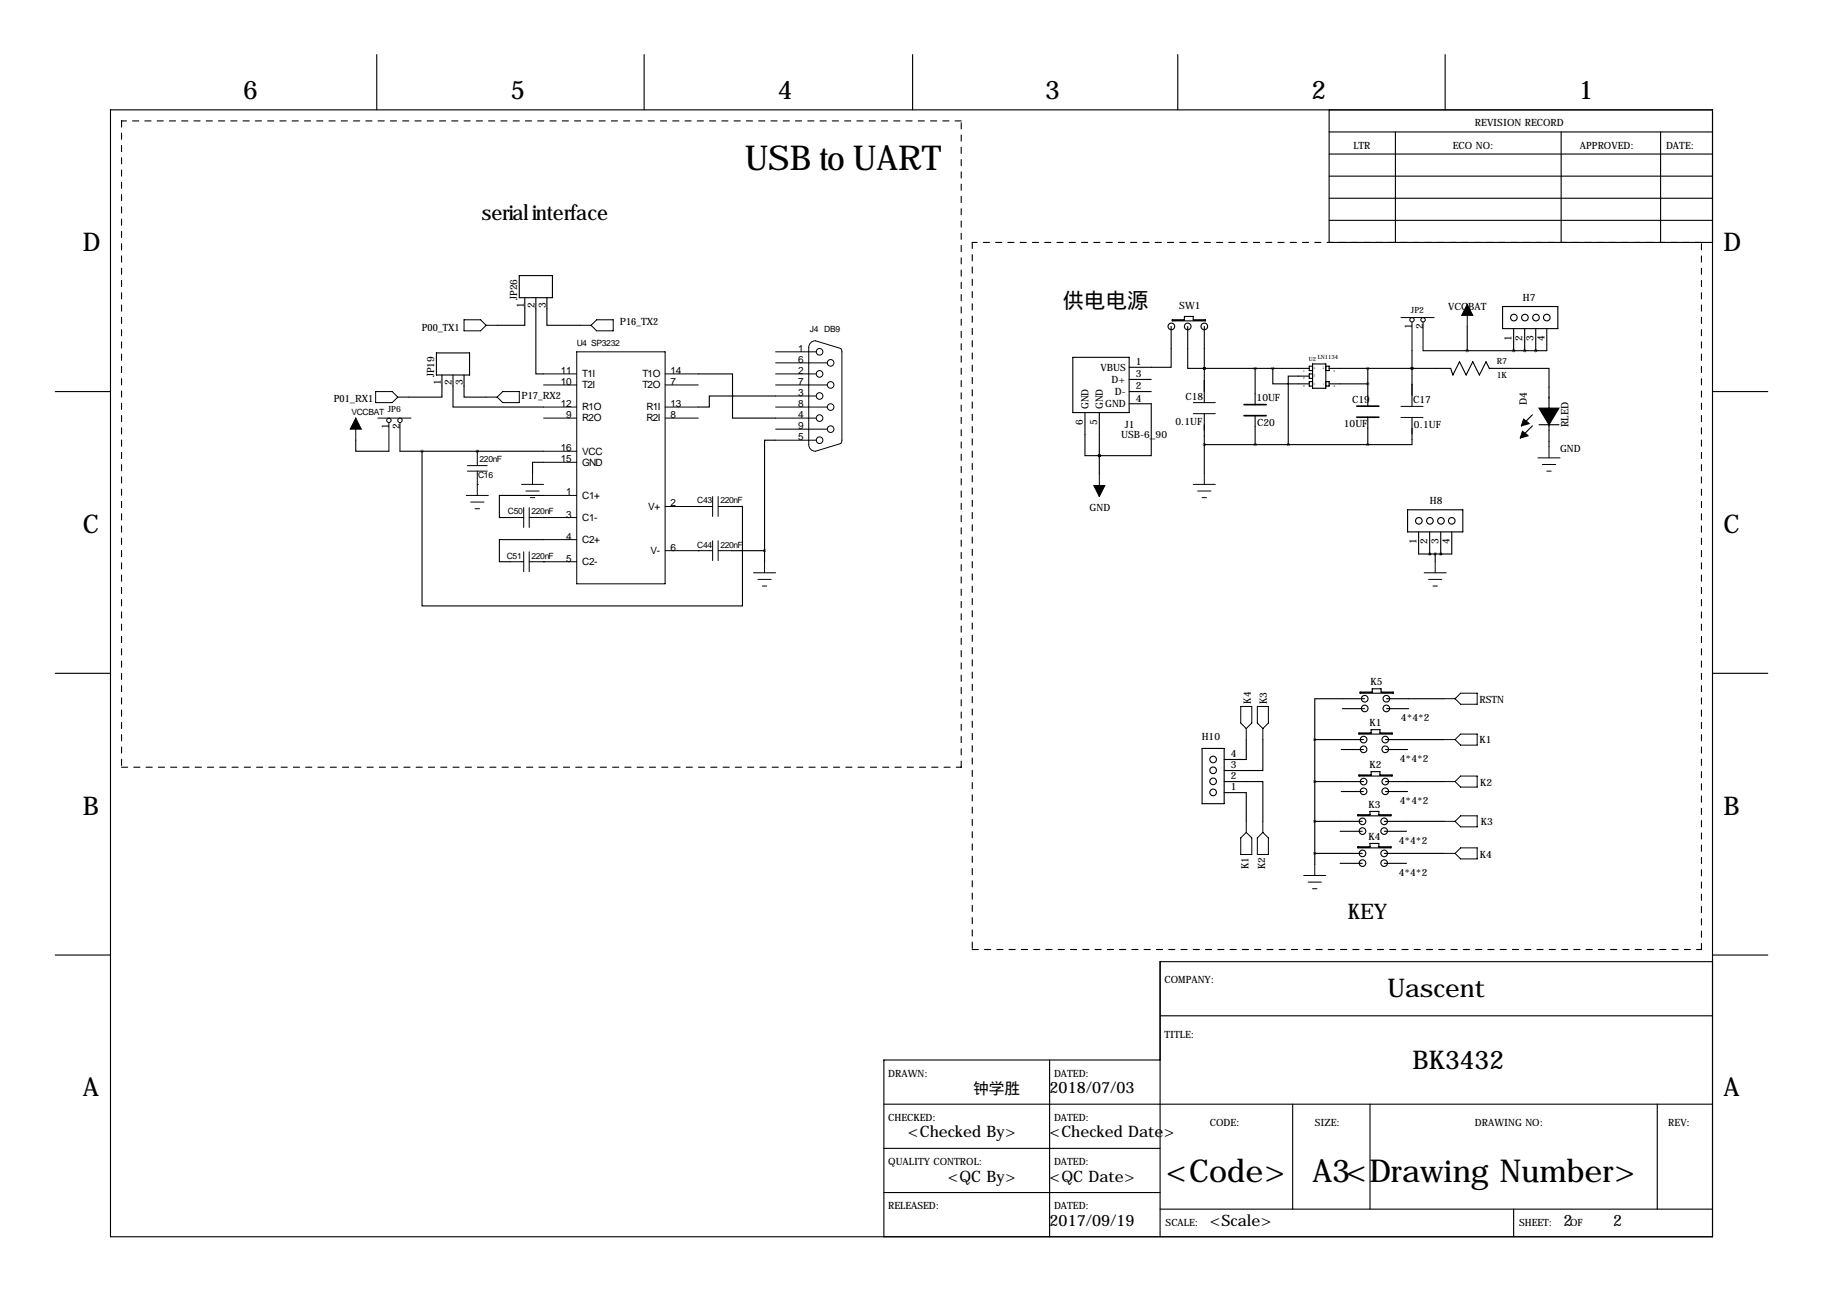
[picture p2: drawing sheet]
<svg xmlns="http://www.w3.org/2000/svg" width="419mm" height="297mm" viewBox="0 0 419 297" stroke-linecap="round" stroke-linejoin="round" font-family="sans-serif">
<g fill="none" stroke="#000" stroke-width=".25">
<path d="M86.6 12.6v12.7M148.1 12.6v12.7M209.8 12.6v12.7M270.8 12.6v12.7M332.2 12.6v12.7M25.4 25.3h368.3v259h-368.3zM305.6 30.3h88.1M305.6 35.4h88.1M305.6 25.3v30.4h88.1M320.8 30.3v25.4M358.9 30.3v25.4M381.8 30.3v25.4"/>
<path d="M305.6 40.5h88.1M305.6 45.6h88.1M305.6 50.7h88.1M119.4 63.4h7.6v5h-7.6zM120.6 68.4v6.4h-6.3M123.2 68.4v17.6h1.8M125.7 68.4v6.4h7.6M269.2 75v9.4h-9.6M269.5 73.5h2.8v-.7h2v.7h2.8v.3h-7.6zM273 75v9.7h3.9M276.9 75v17.6M337.3 75v5.6"/>
<path d="M345.4 70.5h12.7v5.1h-12.7zM348 75.6v5M350.5 75.6v5M353.1 75.6v5M355.6 75.6v5h-28.4M12.7 90h12.7M100.3 81.1h7.6v5.1h-7.6zM101.6 86.2v5.1h-7.6M104.1 86.2v7.4h20.9M106.7 86.2v5.1h5.1M160.5 86h7.9v10.1h9.9M178.3 91h-15.2v2.6h-2.6"/>
<path d="M246.6 82.2h13v12.7h-13zM249.4 94.9v9.9h3.3M252.7 94.9v14.2M259.6 92.8h5.1v12h-12M259.6 90h5.1M259.6 87.2h5.1M276.9 84.7h.1M276.9 84.7h24.1M276.9 95.1v13.7M288.5 84.7v8.4M288.5 95.5v6.7M292.6 84.7v3.6h8.4"/>
<path d="M301 86.5h-4.8v15.7M301.8 83.7h3v5.6h-3zM301.8 86h-.8v1h.8M301.8 84.2h-.8v1h.8M301.8 87.7h-.8v1.1h.8M304.8 84.2h.8v1h-.8M304.8 87.7h.8v1.1h-.8M305.6 84.7h27.9l.5 1.5 1.5-3 1.6 3 1.5-3 1.5 3 1.5-3 .8 1.5h13.7v18M305.6 88.3h8.9M314.5 84.7v8.7M314.5 95.9v6.3M324.6 84.7h.1"/>
<path d="M324.6 96v6.2h-10.1M324.6 80.6v12.8M348 80.6h.1M350.5 80.6h.1M352.3 95.4l-2.5 2.5M352.3 97.9l-2.5 2.5M353.1 80.6h.1M353.8 97.6h4.6M393.7 90h12.7M81.8 101.2v2.5h7.6M91.9 103.7h33.1M97 103.7v35.6h73.7v-22.9h-2.6"/>
<path d="M109.7 103.7h.1M109.7 111.4h.1M125 113.9h-10.2v5.1h2.5M125 106.3h-2.6v2.5M125 119h.1M160.5 116.4h.1M178.3 101.2h-2.5v25.4M252.7 104.8h.1M276.9 102.2h37.6M323.6 117.2h12.7v5.1h-12.7zM125 124.1h-10.2v5h2.5M125 129.1h.1"/>
<path d="M160.5 126.6h.1M168.1 126.6h7.7M175.8 126.6v2.5M326.1 122.3v5.1h7.7v-5.1M328.7 127.4h.1M328.7 122.3v5.1M329.9 127.4v1.7M331.2 127.4h.1M331.2 122.3v5.1M12.7 154.8h12.7M312.7 159.1h2.8v-.7h2v.7h2.8v.3h-7.6zM393.7 154.8h12.7"/>
<path d="M276.4 172.1h5v12.7h-5zM281.4 179.7h8.9v9.1M286.5 170v4.6h-5.1M290.3 170v7.2h-8.9M302.3 170h11.1M302.3 179.7h11.1M302.3 170v28.7M308.4 172.3h5M308.6 162.9h5.1M312.4 168.5h2.8v-.7h2v.7h2.8v.3h-7.6zM312.4 178.2h2.8v-.8h2v.8h2.8v.2h-7.6zM313.7 160.6h-11.4v9.4"/>
<path d="M318.5 170h13.5M318.5 172.3h5.1M318.5 179.7h13.5M318.8 160.6h13.2M318.8 162.9h5M281.4 182.2h5.1v6.6M302.3 188.8h10.9M302.3 196.2h10.9M308.1 191.1h5.1M308.1 198.5h5.1M308.4 182h5M312.2 187.3h2.8v-.8h2v.8h2.8v.3h-7.6z"/>
<path d="M312.2 194.7h2.8v-.8h2v.8h2.8v.2h-7.6zM318.3 188.8h13.7M318.3 191.1h5M318.3 196.2h13.7M318.3 198.5h5M318.5 182h5.1M12.7 219.6h12.7M393.7 219.6h12.7M266.7 233.5h127M393.7 221.1h-127v63.2M203.2 253.9h190.5M241.3 243.7v40.6"/>
<path d="M266.7 243.7h-63.5v40.6M297.2 253.9v24.1M315 253.9v24.1M381 253.9v24.1M203.2 264h63.5M203.2 274.2h63.5M266.7 278h127M348 278v6.3"/>
<circle cx="269.3" cy="75" r=".76"/>
<circle cx="273.1" cy="75" r=".76"/>
<circle cx="276.9" cy="75" r=".76"/>
<circle cx="348" cy="73" r=".76"/>
<circle cx="350.6" cy="73" r=".76"/>
<circle cx="353.1" cy="73" r=".76"/>
<circle cx="355.6" cy="73" r=".76"/>
<circle cx="326.2" cy="119.7" r=".76"/>
<circle cx="328.7" cy="119.7" r=".76"/>
<circle cx="331.3" cy="119.7" r=".76"/>
<circle cx="333.8" cy="119.7" r=".76"/>
<circle cx="278.9" cy="174.6" r=".76"/>
<circle cx="278.9" cy="177.1" r=".76"/>
<circle cx="278.9" cy="179.6" r=".76"/>
<circle cx="313.5" cy="172.3" r=".76"/>
<circle cx="313.5" cy="170" r=".76"/>
<circle cx="313.5" cy="179.7" r=".76"/>
<circle cx="313.7" cy="162.9" r=".76"/>
<circle cx="313.7" cy="160.6" r=".76"/>
<circle cx="318.5" cy="172.3" r=".76"/>
<circle cx="318.5" cy="170" r=".76"/>
<circle cx="318.5" cy="179.7" r=".76"/>
<circle cx="318.7" cy="162.9" r=".76"/>
<circle cx="318.7" cy="160.6" r=".76"/>
<circle cx="278.9" cy="182.2" r=".76"/>
<circle cx="313.2" cy="191.1" r=".76"/>
<circle cx="313.2" cy="196.2" r=".76"/>
<circle cx="313.2" cy="198.4" r=".76"/>
<circle cx="313.2" cy="188.8" r=".76"/>
<circle cx="313.5" cy="181.9" r=".76"/>
<circle cx="318.2" cy="191.1" r=".76"/>
<circle cx="318.2" cy="196.2" r=".76"/>
<circle cx="318.2" cy="198.4" r=".76"/>
<circle cx="318.2" cy="188.8" r=".76"/>
<circle cx="318.5" cy="181.9" r=".76"/>
</g>
<path d="M27.9 27.8v148.6M221 27.8h-193.1M223.5 55.7v162.6M391.2 55.7h-167.7M27.9 176.4h193.1M221 176.4v-148.6M223.5 218.3h167.7M391.2 218.3v-162.6" fill="none" stroke="#000" stroke-width=".25" stroke-dasharray="1.4 1.4"/>
<g fill="none" stroke="#000" stroke-width=".23">
<path d="M106.7 73.5h3.8l1.3 1.3-1.3 1.3h-3.8zM111.8 74.8h2.5M133.3 74.8h2.6M137.2 73.5h3.8v2.6h-3.8l-1.3-1.3zM322.1 73h7.6M324.6 74v6.6M327.2 74v6.6M337.3 70v5M81.8 96.1v5.1M86.4 90h3.8l1.2 1.3-1.2 1.3h-3.8zM86.9 96.1h7.6M89.4 97.1v6.6"/>
<path d="M91.4 91.3h2.6M91.9 97.1v6.6M111.8 91.3h2.5M114.3 91.3l1.3-1.3h3.8v2.6h-3.8zM125 96.1h7.6M125 86h7.6M125 88.5h7.6M125 93.6h7.6M132.6 80.9h20.3v53.3h-20.3zM152.9 96.1h7.6M152.9 86h7.6M152.9 88.5h7.6"/>
<path d="M152.9 93.6h7.6M178.3 96.1h9.4M178.3 80.9h9.4M178.3 86h9.4M178.3 88.5h11.9M178.3 93.6h11.9M178.3 98.7h11.9M178.3 91h9.4M178.3 83.4h11.9M193.3 80.1l-5.8-1.8a1.52 1.52 0 0 0-1.6 1.6v22.3a1.52 1.52 0 0 0 1.6 1.5l5.8-1.7 .2-.8M193.3 80.1l.2 .8M193.5 80.9v20.3"/>
<path d="M274.3 95.1h5.1M274.3 92.6h5.1M322.1 96h5.1M322.1 93.4h5.1M107.2 113.9h5.1M107.4 107h4.6M107.4 108.3h4.6M108.2 115.4h3.1M109.2 117h1M109.7 103.7v3.3M109.7 108.3v5.6M117.3 119h3.1"/>
<path d="M119.9 111.4h5.1M120.4 116.7v4.6M120.9 112.9h3.1M121.7 116.7v4.6M121.7 119h10.9M121.9 114.4h1M122.4 108.8v2.6M125 106.3h7.6M125 113.9h7.6M125 103.7h7.6M152.9 116.4h10.9M163.8 114.2v4.5"/>
<path d="M165.1 114.2v4.5M165.1 116.4h3M178.3 101.2h9.4M252.7 109.1v5.1M274.3 111.4h5.1M275.3 112.9h3.1M276.4 114.4h1M276.9 108.8v2.6M353.6 105.3h5M354.6 106.8h3M355.6 108.3h1M356.1 102.7v2.6"/>
<path d="M117.3 129.1h3.1M120.4 126.9v4.5M121.7 129.1h10.9M121.7 126.9v4.5M125 124.1h7.6M152.9 126.6h10.9M163.8 124.3v4.6M165.1 126.6h3M165.1 124.3v4.6M173.2 131.7h5.1M174.2 133.2h3.1M175.3 134.7h1"/>
<path d="M175.8 129.1v2.6M327.4 131.7h5.1M328.4 133.2h3.1M329.4 134.7h1.1M329.9 129.1v2.6M285.2 162.4h2.6v3.8l-1.3 1.3-1.3-1.3zM286.5 167.5v2.5M289.1 162.4h2.5v3.8l-1.3 1.3-1.2-1.3zM290.3 167.5v2.5M332 179.7h2.5M332 170h2.5M332 160.6h2.5"/>
<path d="M334.5 179.7l1.3-1.3h3.8v2.6h-3.8zM334.5 160.6l1.3-1.2h3.8v2.5h-3.8zM334.5 170l1.3-1.2h3.8v2.5h-3.8zM285.2 192.6l1.3-1.2 1.3 1.2v3.9h-2.6zM286.5 188.8v2.6M289.1 192.6l1.2-1.2 1.3 1.2v3.9h-2.5zM290.3 188.8v2.6M302.3 198.7v2.6M332 188.8h2.5M332 196.2h2.5M334.5 188.8l1.3-1.2h3.8v2.5h-3.8zM334.5 196.2l1.3-1.3h3.8v2.6h-3.8z"/>
<path d="M299.7 201.3h5.1M300.7 202.8h3.1M301.8 204.3h1"/>
<circle cx="324.6" cy="73.5" r=".51"/>
<circle cx="327.2" cy="73.5" r=".51"/>
<circle cx="89.4" cy="96.6" r=".51"/>
<circle cx="91.9" cy="96.6" r=".51"/>
<circle cx="188.4" cy="86" r=".76"/>
<circle cx="188.4" cy="91" r=".76"/>
<circle cx="188.4" cy="80.9" r=".76"/>
<circle cx="188.4" cy="96.1" r=".76"/>
<circle cx="191" cy="88.5" r=".76"/>
<circle cx="191" cy="98.7" r=".76"/>
<circle cx="191" cy="93.6" r=".76"/>
<circle cx="191" cy="83.4" r=".76"/>
<circle cx="188.4" cy="101.2" r=".76"/>
</g>
<path d="M350.3 96.4l1.2 1-1.7 .5zM356.1 93.8h2.3l-2.3 3.8zM353.8 93.8h2.3v3.8zM350 99.2l1.3 1-1.8 .5z" fill="#000" stroke="#000" stroke-width=".25"/>
<path d="M286 93h5.1M286 95.6h5.1M311.9 95.9h5.1M311.9 93.4h5.1" fill="none" stroke="#000" stroke-width=".38"/>
<path d="M337.3 70l1.3 2.5h-2.6zM81.8 96.1l1.3 2.6h-2.6zM251.5 111.6h2.5l-1.3 2.6z" fill="#000" stroke="#000" stroke-width=".23"/>
<path d="M109.7 103.7a.05 .05 0 0 0 .1 0 .05 .05 0 0 0-.1 0zM97 103.7a.05 .05 0 0 0 .1 0 .05 .05 0 0 0-.1 0zM175.7 126.6a.05 .05 0 0 0 .1 0 .05 .05 0 0 0-.1 0zM252.7 104.8a.05 .05 0 0 0 .1 0 .05 .05 0 0 0-.1 0zM252.7 104.8a.05 .05 0 0 0 .1 0 .05 .05 0 0 0-.1 0zM276.8 102.2a.05 .05 0 0 0 .1 0 .05 .05 0 0 0-.1 0zM353 80.6a.05 .05 0 0 0 .1 0 .05 .05 0 0 0-.1 0zM329.9 127.4a.05 .05 0 0 0 .1 0 .05 .05 0 0 0-.1 0zM288.5 84.7a.05 .05 0 0 0 .1 0 .05 .05 0 0 0-.1 0zM276.8 84.7a.05 .05 0 0 0 .1 0 .05 .05 0 0 0-.1 0zM276.8 84.7a.05 .05 0 0 0 .1 0 .05 .05 0 0 0-.1 0zM314.4 84.7a.05 .05 0 0 0 .1 0 .05 .05 0 0 0-.1 0zM314.4 88.3a.05 .05 0 0 0 .1 0 .05 .05 0 0 0-.1 0zM288.5 102.2a.05 .05 0 0 0 .1 0 .05 .05 0 0 0-.1 0zM296.1 102.2a.05 .05 0 0 0 .1 0 .05 .05 0 0 0-.1 0zM314.4 102.2a.05 .05 0 0 0 .1 0 .05 .05 0 0 0-.1 0zM302.2 179.7a.05 .05 0 0 0 .1 0 .05 .05 0 0 0-.1 0zM302.2 188.8a.05 .05 0 0 0 .1 0 .05 .05 0 0 0-.1 0zM302.2 196.2a.05 .05 0 0 0 .1 0 .05 .05 0 0 0-.1 0zM302.2 170a.05 .05 0 0 0 .1 0 .05 .05 0 0 0-.1 0z" fill="#000" stroke="#000" stroke-width=".63"/>
<text font-size="7.9" x="171.2" y="39">USB to UART</text>
<g font-size="7.3">
<text x="268" y="271.6">&lt;Code&gt;</text>
<text x="301.7" y="271.6">A3&lt;Drawing Number&gt;</text>
</g>
<g font-size="5.9">
<text x="55.9" y="22.7">6</text>
<text x="117.3" y="22.7">5</text>
<text x="178.8" y="22.7">4</text>
<text x="240.3" y="22.7">3</text>
<text x="301.5" y="22.7">2</text>
<text x="363" y="22.7">1</text>
<text x="19" y="57.8">D</text>
<text x="396.2" y="57.8">D</text>
<text x="19" y="122.5">C</text>
<text x="396.2" y="122.5">C</text>
<text x="19" y="187.3">B</text>
<text x="396.2" y="187.3">B</text>
<text x="319" y="229.3">Uascent</text>
<text x="324.8" y="245.8">BK3432</text>
<text x="19" y="252.1">A</text>
<text x="396.2" y="252.1">A</text>
</g>
<g font-size="4.9">
<text x="110.7" y="50.7">serial interface</text>
<text x="244.3" y="70.7">供电电源</text>
<text x="309.9" y="211.2">KEY</text>
</g>
<g font-size="3.6">
<text x="223.7" y="251.5">钟学胜</text>
<text x="241.3" y="251.3">2018/07/03</text>
<text x="208.7" y="261.5">&lt;Checked By&gt;</text>
<text x="241.3" y="261.5">&lt;Checked Date&gt;</text>
<text x="217.9" y="271.6">&lt;QC By&gt;</text>
<text x="241.3" y="271.6">&lt;QC Date&gt;</text>
<text x="241.3" y="281.8">2017/09/19</text>
<text x="278.1" y="281.8">&lt;Scale&gt;</text>
<text x="359.4" y="281.8">2</text>
<text x="370.8" y="281.8">2</text>
</g>
<g font-size="2.4">
<text x="351" y="93" transform="rotate(-90 351 93)">D4</text>
<text x="360.6" y="98.2" transform="rotate(-90 360.6 98.2)">RLED</text>
</g>
<g font-size="2.3">
<text x="339.1" y="29.1">REVISION RECORD</text>
<text x="311.1" y="34.1">LTR</text>
<text x="334" y="34.1">ECO NO:</text>
<text x="363.2" y="34.1">APPROVED:</text>
<text x="383" y="34.1">DATE:</text>
<text x="118.9" y="69" transform="rotate(-90 118.9 69)">JP26</text>
<text x="120.4" y="70.8" transform="rotate(-90 120.4 70.8)">1</text>
<text x="122.9" y="70.8" transform="rotate(-90 122.9 70.8)">2</text>
<text x="125.5" y="70.8" transform="rotate(-90 125.5 70.8)">3</text>
<text x="271.1" y="71.1">SW1</text>
<text x="332.9" y="71.2">VCCBAT</text>
<text x="350.1" y="69.3">H7</text>
<text x="97" y="76.1">P00_TX1</text>
<text x="142.5" y="74.8">P16_TX2</text>
<text x="324.6" y="75.6" transform="rotate(-90 324.6 75.6)">1</text>
<text x="327.2" y="75.6" transform="rotate(-90 327.2 75.6)">2</text>
<text x="183.5" y="83.4">6</text>
<text x="183.5" y="80.9">1</text>
<text x="261.1" y="83.9">1</text>
<text x="347.5" y="78.4" transform="rotate(-90 347.5 78.4)">1</text>
<text x="350" y="78.4" transform="rotate(-90 350 78.4)">2</text>
<text x="352.6" y="78.4" transform="rotate(-90 352.6 78.4)">3</text>
<text x="355.1" y="78.4" transform="rotate(-90 355.1 78.4)">4</text>
<text x="99.8" y="86.8" transform="rotate(-90 99.8 86.8)">JP19</text>
<text x="101.3" y="88.6" transform="rotate(-90 101.3 88.6)">1</text>
<text x="103.9" y="88.6" transform="rotate(-90 103.9 88.6)">2</text>
<text x="106.4" y="88.6" transform="rotate(-90 106.4 88.6)">3</text>
<text x="128.9" y="86">11</text>
<text x="128.9" y="88.5">10</text>
<text x="133.9" y="86.7">T1I</text>
<text x="133.9" y="89.3">T2I</text>
<text x="147.7" y="86.7">T1O</text>
<text x="147.7" y="89.3">T2O</text>
<text x="154.2" y="86">14</text>
<text x="154.2" y="88.5">7</text>
<text x="183.5" y="88.5">7</text>
<text x="183.5" y="86">2</text>
<text x="253" y="85.2">VBUS</text>
<text x="255.5" y="88">D+</text>
<text x="261.1" y="89.5">2</text>
<text x="261.1" y="86.7">3</text>
<text x="76.8" y="92.3">P01_RX1</text>
<text x="119.9" y="91.8">P17_RX2</text>
<text x="128.9" y="93.6">12</text>
<text x="133.9" y="94.4">R1O</text>
<text x="148.6" y="94.4">R1I</text>
<text x="154.2" y="93.6">13</text>
<text x="183.5" y="93.6">8</text>
<text x="183.5" y="91">3</text>
<text x="250.2" y="94.1" transform="rotate(-90 250.2 94.1)">GND</text>
<text x="253.5" y="94.1" transform="rotate(-90 253.5 94.1)">GND</text>
<text x="254.1" y="93.6">GND</text>
<text x="256.3" y="90.8">D-</text>
<text x="261.1" y="92.3">4</text>
<text x="272.5" y="91.9">C18</text>
<text x="288.9" y="92.1">10UF</text>
<text x="310.9" y="92.7">C19</text>
<text x="324.9" y="92.7">C17</text>
<text x="89.4" y="98.7" transform="rotate(-90 89.4 98.7)">1</text>
<text x="91.9" y="98.7" transform="rotate(-90 91.9 98.7)">2</text>
<text x="130.1" y="96.1">9</text>
<text x="133.9" y="96.9">R2O</text>
<text x="148.6" y="96.9">R2I</text>
<text x="154.2" y="96.1">8</text>
<text x="183.5" y="101.2">5</text>
<text x="183.5" y="98.7">9</text>
<text x="183.5" y="96.1">4</text>
<text x="248.9" y="97.7" transform="rotate(-90 248.9 97.7)">6</text>
<text x="252.2" y="97.7" transform="rotate(-90 252.2 97.7)">5</text>
<text x="257.8" y="100.6">USB-6_90</text>
<text x="258.6" y="98.4">J1</text>
<text x="270.2" y="97.6">0.1UF</text>
<text x="289" y="97.9">C20</text>
<text x="309" y="98.2">10UF</text>
<text x="325.1" y="98.5">0.1UF</text>
<text x="128.9" y="106.3">15</text>
<text x="128.9" y="103.7">16</text>
<text x="133.9" y="107.1">GND</text>
<text x="133.9" y="104.5">VCC</text>
<text x="358.6" y="104">GND</text>
<text x="130.1" y="113.9">1</text>
<text x="130.1" y="119">3</text>
<text x="133.9" y="114.7">C1+</text>
<text x="133.9" y="119.8">C1-</text>
<text x="149" y="117.2">V+</text>
<text x="154.2" y="116.4">2</text>
<text x="250.5" y="117.4">GND</text>
<text x="328.8" y="115.8">H8</text>
<text x="130.1" y="124.1">4</text>
<text x="133.9" y="124.8">C2+</text>
<text x="325.6" y="125.1" transform="rotate(-90 325.6 125.1)">1</text>
<text x="328.2" y="125.1" transform="rotate(-90 328.2 125.1)">2</text>
<text x="330.7" y="125.1" transform="rotate(-90 330.7 125.1)">3</text>
<text x="333.2" y="125.1" transform="rotate(-90 333.2 125.1)">4</text>
<text x="130.1" y="129.1">5</text>
<text x="133.9" y="129.9">C2-</text>
<text x="149.5" y="127.4">V-</text>
<text x="154.2" y="126.6">6</text>
<text x="287.5" y="161.8" transform="rotate(-90 287.5 161.8)">K4</text>
<text x="291.2" y="161.9" transform="rotate(-90 291.2 161.9)">K3</text>
<text x="315.1" y="157.6">K5</text>
<text x="340.1" y="161.7">RSTN</text>
<text x="314.8" y="167">K1</text>
<text x="322.1" y="165.8">4*4*2</text>
<text x="276.3" y="170.1">H10</text>
<text x="340.1" y="170.8">K1</text>
<text x="283" y="179.2">2</text>
<text x="283" y="176.6">3</text>
<text x="283" y="174.1">4</text>
<text x="314.8" y="176.6">K2</text>
<text x="321.8" y="175.2">4*4*2</text>
<text x="283" y="181.7">1</text>
<text x="314.6" y="185.8">K3</text>
<text x="321.8" y="184.9">4*4*2</text>
<text x="340.3" y="180.7">K2</text>
<text x="340.5" y="189.7">K3</text>
<text x="314.6" y="193.2">K4</text>
<text x="321.6" y="194">4*4*2</text>
<text x="340.2" y="197.3">K4</text>
<text x="287" y="199.8" transform="rotate(-90 287 199.8)">K1</text>
<text x="290.9" y="199.8" transform="rotate(-90 290.9 199.8)">K2</text>
<text x="321.6" y="201.4">4*4*2</text>
<text x="267.7" y="225.9">COMPANY:</text>
<text x="267.7" y="238.6">TITLE:</text>
<text x="204.2" y="247.5">DRAWN:</text>
<text x="242.3" y="247.5">DATED:</text>
<text x="204.2" y="257.7">CHECKED:</text>
<text x="242.3" y="257.7">DATED:</text>
<text x="278.1" y="258.9">CODE:</text>
<text x="302.3" y="258.9">SIZE:</text>
<text x="339.1" y="258.9">DRAWING NO:</text>
<text x="383.5" y="258.9">REV:</text>
<text x="204.2" y="267.8">QUALITY CONTROL:</text>
<text x="242.3" y="267.8">DATED:</text>
<text x="204.2" y="278">RELEASED:</text>
<text x="242.3" y="278">DATED:</text>
<text x="268" y="281.8">SCALE:</text>
<text x="349.2" y="281.8">SHEET:</text>
<text x="361" y="281.8">OF</text>
</g>
<g font-size="2">
<text x="324.4" y="71.9">JP2</text>
<text x="186.2" y="76.4">J4 DB9</text>
<text x="132.6" y="79.6">U4 SP3232</text>
<text x="344.1" y="83.7">R7</text>
<text x="344.1" y="87">1K</text>
<text x="80.8" y="95.4">VCCBAT</text>
<text x="89.2" y="94.7">JP6</text>
<text x="110.2" y="106.3">220nF</text>
<text x="109.9" y="109.9">C16</text>
<text x="116.8" y="118.3">C50</text>
<text x="122.2" y="118.3">220nF</text>
<text x="160.3" y="115.7">C43</text>
<text x="165.6" y="115.7">220nF</text>
<text x="160.3" y="125.9">C44</text>
<text x="165.6" y="125.9">220nF</text>
<text x="116.5" y="128.4">C51</text>
<text x="122.2" y="128.4">220nF</text>
</g>
<g font-size="1.3">
<text x="300.9" y="82.9">U2</text>
<text x="303" y="82.6">LN1134</text>
</g>
<g font-size=".7">
<text x="299.6" y="89">3</text>
<text x="299.6" y="85.4">1</text>
<text x="299.6" y="87.2">2</text>
<text x="306.6" y="89">4</text>
<text x="306.6" y="85.4">5</text>
</g>
<g font-size=".3">
<text x="302.4" y="88.5" transform="rotate(-90 302.4 88.5)">CE</text>
<text x="302.4" y="86.7" transform="rotate(-90 302.4 86.7)">VSS</text>
<text x="302.4" y="84.9" transform="rotate(-90 302.4 84.9)">VIN</text>
<text x="304.4" y="88.5" transform="rotate(-90 304.4 88.5)">NC</text>
<text x="304.4" y="84.9" transform="rotate(-90 304.4 84.9)">VOUT</text>
</g>
</svg>
